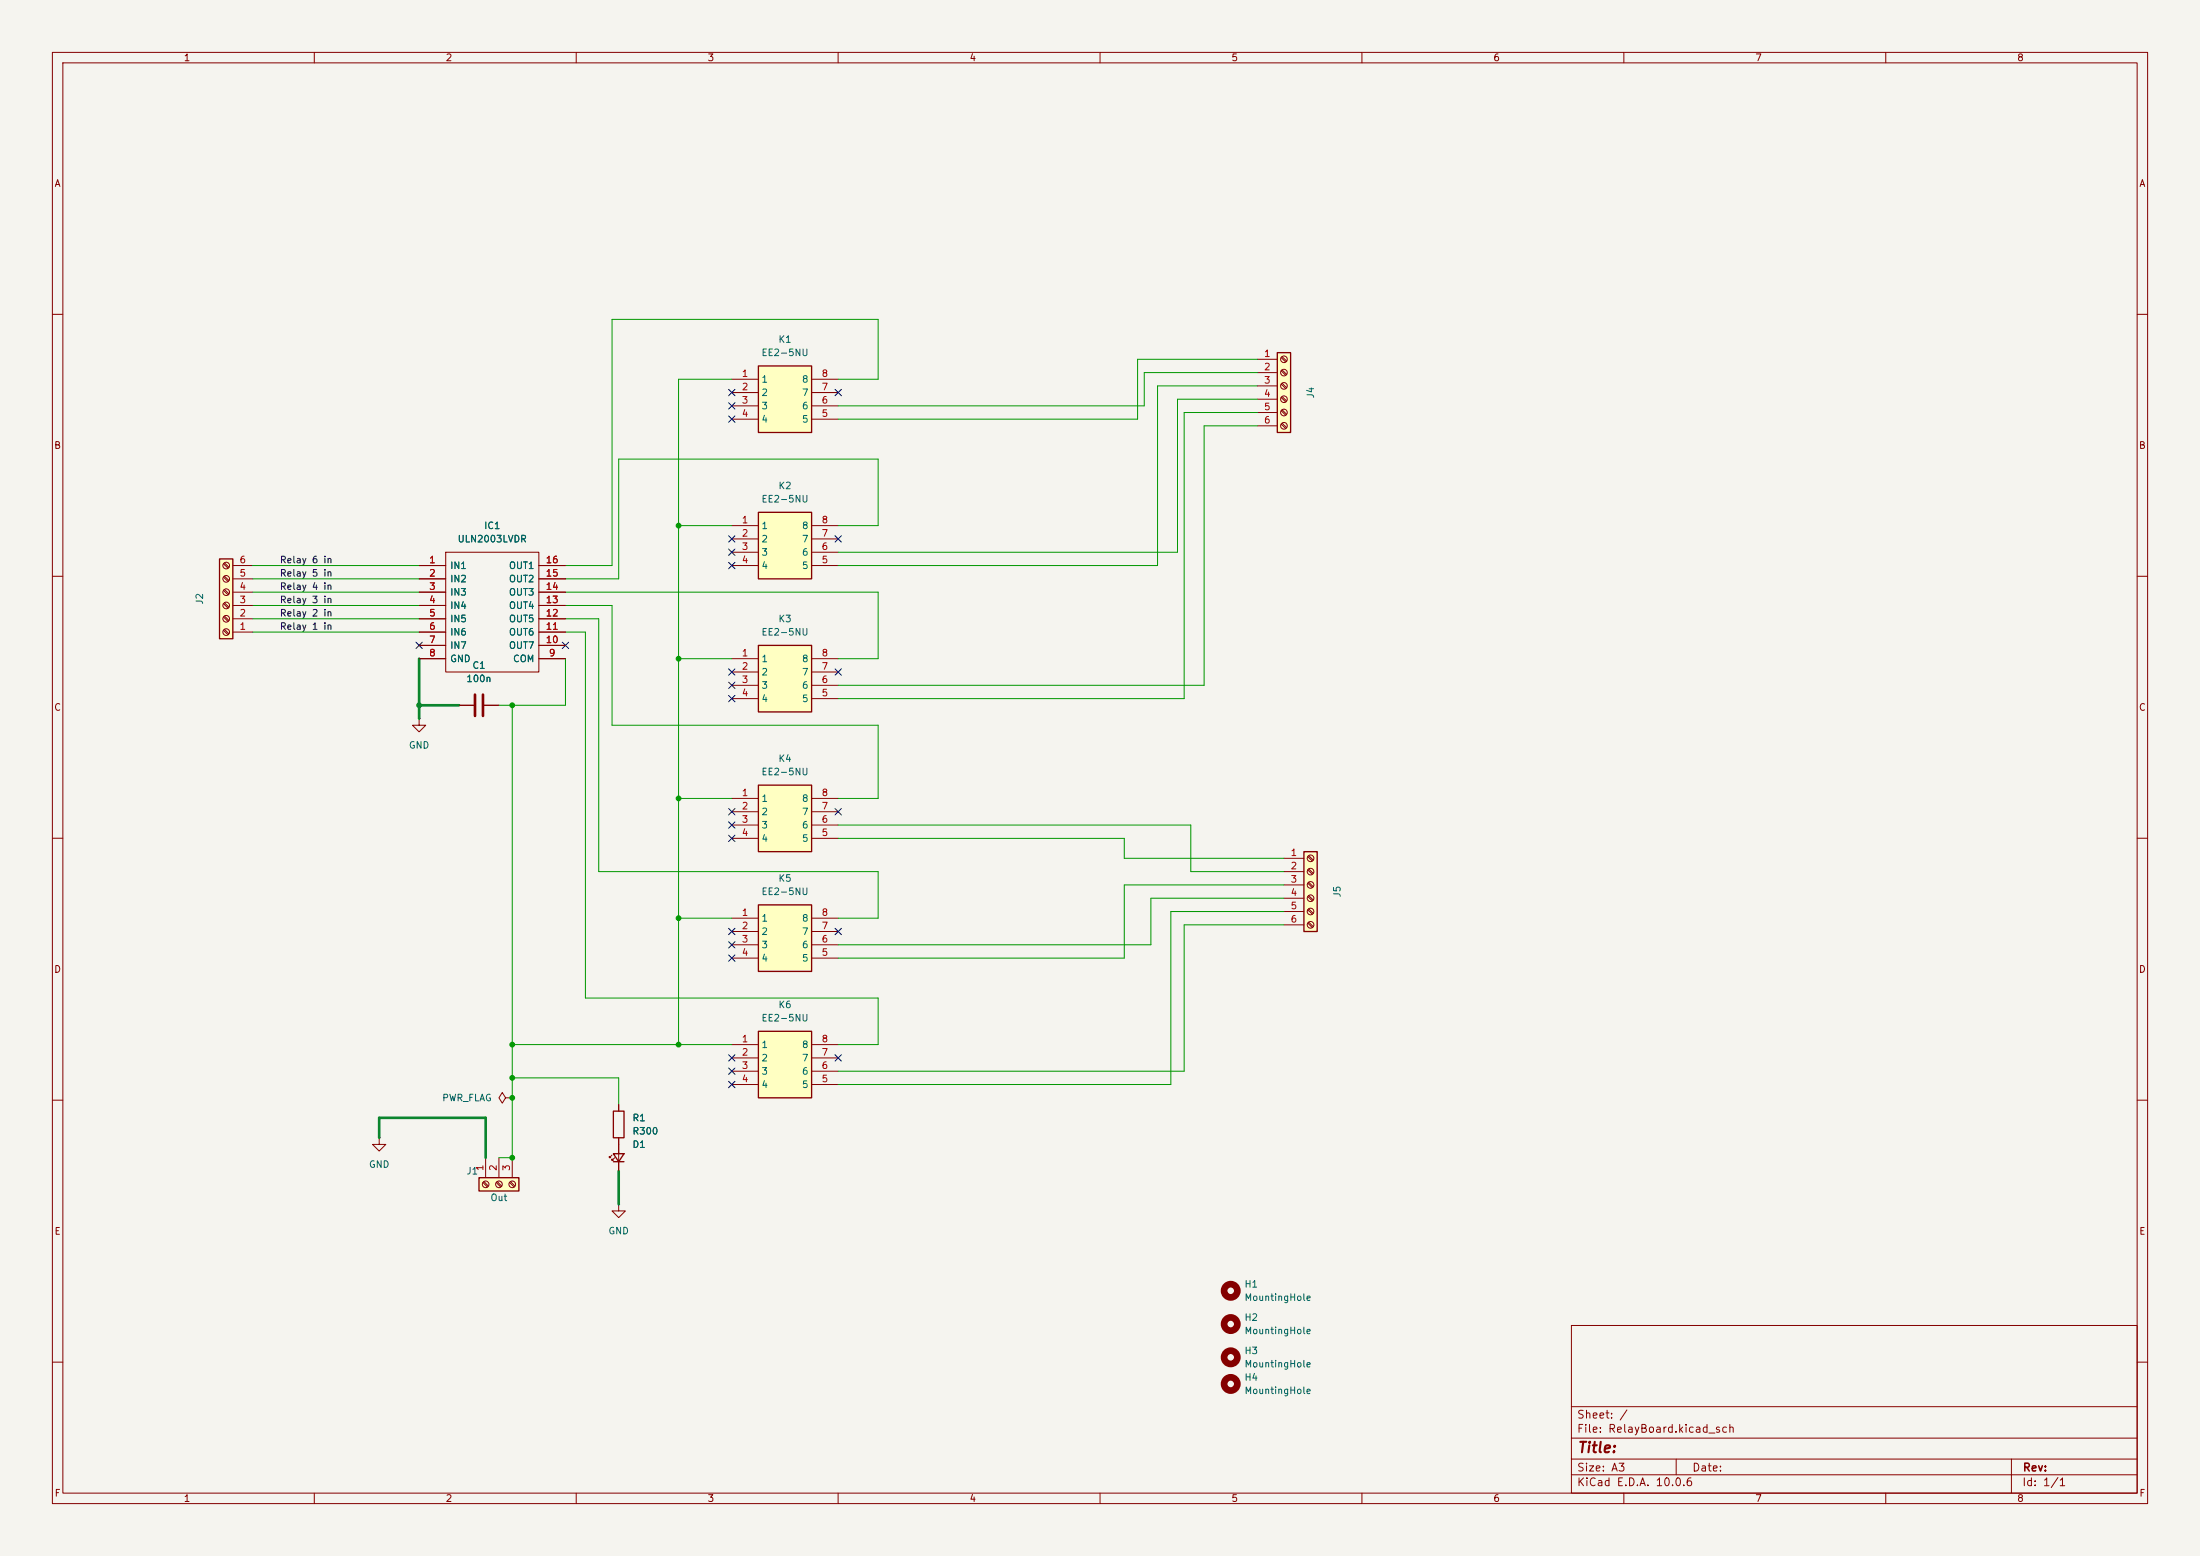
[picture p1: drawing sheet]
<svg xmlns="http://www.w3.org/2000/svg" width="420mm" height="297mm" viewBox="0 0 420 297" stroke-linecap="round" stroke-linejoin="round" font-family="sans-serif">
<path d="M0 0h420v297h-420z" fill="#f5f4ef" stroke="#f5f4ef" stroke-width=".19"/>
<g fill="none" stroke="#840000" stroke-width=".19">
<path d="M10 10h400v277h-400zM12 12h396v273h-396zM60 10v2M110 10v2M160 10v2M210 10v2M260 10v2M310 10v2M360 10v2M10 60h2M408 60h2M10 110h2"/>
<path d="M408 110h2M10 160h2M408 160h2M10 210h2M408 210h2M300 253h108v32h-108zM10 260h2M300 278.5h108M300 274.5h108M300 268.5h108M320 278.5v3M384 278.5v6.5"/>
<path d="M408 260h2M60 285v2M110 285v2M160 285v2M210 285v2M260 285v2M300 281.5h108M310 285v2M360 285v2"/>
</g>
<path d="M91.4 224.8h7.7v2.5h-7.7z" fill="#ffffc2"/>
<path d="M91.4 224.8h7.7v2.5h-7.7z" fill="none" stroke="#840000" stroke-width=".25"/>
<g fill="none" stroke="#840000" stroke-width=".19">
<path d="M92.2 225.7l.8 .9M92.4 225.5l.8 .9M92.7 221v3.8M94.7 225.7l.9 .9M94.9 225.5l.9 .9M95.2 221v3.8M97.3 225.7l.8 .9M97.5 225.5l.8 .9M97.8 221v3.8"/>
<circle cx="92.7" cy="226.1" r=".63"/>
<circle cx="95.2" cy="226.1" r=".63"/>
<circle cx="97.8" cy="226.1" r=".63"/>
</g>
<path d="M144.8 69.9h10.1v12.7h-10.1z" fill="#ffffc2"/>
<path d="M144.8 69.9h10.1v12.7h-10.1z" fill="none" stroke="#840000" stroke-width=".25"/>
<path d="M139.7 72.4h5.1M139.7 74.9h5.1M139.7 77.5h5.1M154.9 72.4h5.1M154.9 74.9h5.1M154.9 77.5h5.1M139.7 80h5.1M154.9 80h5.1" fill="none" stroke="#840000" stroke-width=".19"/>
<path d="M144.8 97.8h10.1v12.7h-10.1z" fill="#ffffc2"/>
<path d="M144.8 97.8h10.1v12.7h-10.1z" fill="none" stroke="#840000" stroke-width=".25"/>
<path d="M139.7 100.3h5.1M139.7 102.9h5.1M139.7 105.4h5.1M139.7 108h5.1M154.9 100.3h5.1M154.9 102.9h5.1M154.9 105.4h5.1M154.9 108h5.1" fill="none" stroke="#840000" stroke-width=".19"/>
<path d="M248.9 162.6h2.6v15.2h-2.6z" fill="#ffffc2"/>
<path d="M248.9 162.6h2.6v15.2h-2.6z" fill="none" stroke="#840000" stroke-width=".25"/>
<g fill="none" stroke="#840000" stroke-width=".19">
<path d="M80 137.2v1.2h1.3l-1.3 1.3-1.3-1.3h1.3M80 137.2h.1M87.6 134.6h2.8M92.5 134.6h2.7M245.1 163.8h3.8M245.1 166.4h3.8M245.1 168.9h3.8M245.1 171.5h3.8M245.1 174h3.8M245.1 176.5h3.8M249.7 163.5l.8 .8M249.7 166l.8 .9"/>
<path d="M249.7 168.6l.8 .8M249.7 171.1l.8 .9M249.7 173.7l.8 .8M249.7 176.2l.8 .8M249.8 163.3l.9 .9M249.8 165.9l.9 .8M249.8 168.4l.9 .8M249.8 170.9l.9 .9M249.8 173.5l.9 .8M249.8 176l.9 .9"/>
<circle cx="250.2" cy="163.8" r=".63"/>
<circle cx="250.2" cy="176.5" r=".63"/>
<circle cx="250.2" cy="166.4" r=".63"/>
<circle cx="250.2" cy="171.4" r=".63"/>
<circle cx="250.2" cy="168.9" r=".63"/>
<circle cx="250.2" cy="174" r=".63"/>
</g>
<circle cx="234.9" cy="246.4" r="1.27" fill="none" stroke="#840000" stroke-width="1.3"/>
<path d="M90.7 132.6v4.1M92.2 132.6v4.1" fill="none" stroke="#840000" stroke-width=".51"/>
<path d="M144.8 196.9h10.1v12.7h-10.1z" fill="#ffffc2"/>
<path d="M144.8 196.9h10.1v12.7h-10.1z" fill="none" stroke="#840000" stroke-width=".25"/>
<g fill="none" stroke="#840000" stroke-width=".19">
<path d="M80 108h5.1M80 110.5h5.1M80 113h5.1M80 115.6h5.1M80 118.1h5.1M85.1 105.4h17.8v22.9h-17.8zM102.9 108h5M102.9 110.5h5M102.9 113h5M102.9 115.6h5M102.9 118.1h5M80 120.7h5.1"/>
<path d="M80 123.2h5.1M80 125.7h5.1M102.9 120.7h5M102.9 123.2h5M102.9 125.7h5M139.7 199.4h5.1M154.9 199.4h5.1M139.7 201.9h5.1M139.7 204.5h5.1M139.7 207h5.1M154.9 201.9h5.1M154.9 204.5h5.1"/>
<path d="M154.9 207h5.1"/>
</g>
<circle cx="234.9" cy="264.2" r="1.27" fill="none" stroke="#840000" stroke-width="1.3"/>
<path d="M144.8 123.2h10.1v12.7h-10.1z" fill="#ffffc2"/>
<path d="M144.8 123.2h10.1v12.7h-10.1z" fill="none" stroke="#840000" stroke-width=".25"/>
<path d="M139.7 125.7h5.1M139.7 128.3h5.1M139.7 130.8h5.1M139.7 133.4h5.1M154.9 125.7h5.1M154.9 128.3h5.1M154.9 130.8h5.1M154.9 133.4h5.1" fill="none" stroke="#840000" stroke-width=".19"/>
<path d="M144.8 149.9h10.1v12.7h-10.1z" fill="#ffffc2"/>
<path d="M144.8 149.9h10.1v12.7h-10.1z" fill="none" stroke="#840000" stroke-width=".25"/>
<path d="M139.7 152.4h5.1M139.7 154.9h5.1M139.7 157.5h5.1M154.9 152.4h5.1M154.9 154.9h5.1M154.9 157.5h5.1M139.7 160h5.1M154.9 160h5.1M96.5 209.6l-.6-1.1-.7 1.1 .7 1 .6-1h1.3M97.8 209.6h.1" fill="none" stroke="#840000" stroke-width=".19"/>
<path d="M144.8 172.7h10.1v12.7h-10.1z" fill="#ffffc2"/>
<path d="M144.8 172.7h10.1v12.7h-10.1z" fill="none" stroke="#840000" stroke-width=".25"/>
<path d="M139.7 175.3h5.1M139.7 177.8h5.1M154.9 175.3h5.1M154.9 177.8h5.1M139.7 180.3h5.1M139.7 182.9h5.1M154.9 180.3h5.1M154.9 182.9h5.1M72.4 217.2v1.2h1.3l-1.3 1.3-1.3-1.3h1.3M72.4 217.2h.1" fill="none" stroke="#840000" stroke-width=".19"/>
<path d="M41.9 106.7h2.5v15.2h-2.5z" fill="#ffffc2"/>
<path d="M41.9 106.7h2.5v15.2h-2.5z" fill="none" stroke="#840000" stroke-width=".25"/>
<g fill="none" stroke="#840000" stroke-width=".19">
<path d="M42.7 117.8l.8 .8M42.7 115.2l.8 .9M42.7 112.7l.8 .8M42.7 110.2l.8 .8M42.7 107.6l.8 .9M42.8 117.6l.9 .8M42.8 115.1l.9 .8M42.8 112.5l.9 .9M42.8 110l.9 .8M42.8 107.4l.9 .9M44.4 118.1h3.9M44.4 115.6h3.9"/>
<path d="M44.4 113h3.9M44.4 110.5h3.9M44.4 108h3.9M42.7 120.3l.8 .9M42.8 120.1l.9 .9M44.4 120.7h3.9"/>
<circle cx="43.2" cy="115.6" r=".63"/>
<circle cx="43.2" cy="107.9" r=".63"/>
<circle cx="43.2" cy="113" r=".63"/>
<circle cx="43.2" cy="118.1" r=".63"/>
<circle cx="43.2" cy="110.5" r=".63"/>
<circle cx="43.2" cy="120.6" r=".63"/>
</g>
<g fill="none" stroke="#840000" stroke-width="1.3">
<circle cx="234.9" cy="259.1" r="1.27"/>
<circle cx="234.9" cy="252.7" r="1.27"/>
</g>
<path d="M243.8 67.3h2.6v15.3h-2.6z" fill="#ffffc2"/>
<path d="M243.8 67.3h2.6v15.3h-2.6zM117.1 212.1h2v5.1h-2zM117.1 220.2h2l-1 1.5zM117.1 221.7h2" fill="none" stroke="#840000" stroke-width=".25"/>
<g fill="none" stroke="#840000" stroke-width=".19">
<path d="M240 68.6h3.8M240 71.1h3.8M240 73.7h3.8M240 76.2h3.8M240 78.7h3.8M244.6 68.2l.8 .9M244.6 70.8l.8 .8M244.6 73.3l.8 .9M244.6 75.9l.8 .8M244.6 78.4l.8 .8M244.8 68.1l.8 .8M244.8 70.6l.8 .9"/>
<path d="M244.8 73.2l.8 .8M244.8 75.7l.8 .8M244.8 78.2l.8 .9M240 81.3h3.8M244.6 80.9l.8 .9M244.8 80.8l.8 .8M80 108h5.1M80 110.5h5.1M80 113h5.1M80 115.6h5.1M80 118.1h5.1M102.9 108h5"/>
<path d="M102.9 110.5h5M102.9 113h5M102.9 115.6h5M102.9 118.1h5M80 120.7h5.1M80 123.2h5.1M80 125.7h5.1M87.6 134.6h2.8M92.5 134.6h2.7M102.9 120.7h5M102.9 123.2h5M102.9 125.7h5"/>
<path d="M118.1 210.8v1.3M118.1 217.2v6.3M116.8 220.5l-.5 .5v-.3v.3h.3M117.3 221l-.5 .5v-.3v.3h.3M118.1 229.9v1.2h1.3l-1.3 1.3-1.3-1.3h1.3M118.1 229.9h.1"/>
<circle cx="245.1" cy="68.6" r=".63"/>
<circle cx="245.1" cy="76.2" r=".63"/>
<circle cx="245.1" cy="71.1" r=".63"/>
<circle cx="245.1" cy="73.7" r=".63"/>
<circle cx="245.1" cy="78.7" r=".63"/>
<circle cx="245.1" cy="81.3" r=".63"/>
</g>
<g fill="none" stroke="#009600" stroke-width=".19">
<path d="M139.7 72.4h-10.2v127M160 72.4h7.6v-11.4h-50.8v47h-8.9M240 73.7h-19v34.3h-61M240 68.6h-22.8v11.4h-57.2M240 76.2h-15.2v29.2h-64.8M240 78.7h-13.9v54.7h-66.1M240 71.1h-21.6v6.4h-58.4M240 81.3h-10.1v49.5h-69.9M48.3 108h31.7M48.3 118.1h31.7M48.3 113h31.7M48.3 110.5h31.7"/>
<path d="M48.3 115.6h31.7M107.9 118.1h6.4v48.3h53.3v8.9h-7.6M107.9 113h59.7v12.7h-7.6M107.9 115.6h8.9v22.8h50.8v14h-7.6M129.5 100.3h10.2M160 100.3h7.6v-12.7h-49.5v22.9h-10.2M48.3 120.7h31.7M97.8 134.6v86.4h-2.6M107.9 120.7h3.9v69.8h55.8v8.9h-7.6M107.9 125.7v8.9h-12.7M129.5 125.7h10.2M129.5 152.4h10.2"/>
<path d="M160 157.5h67.3v8.9h17.8M129.5 175.3h10.2M160 160h54.6v3.8h30.5M245.1 171.5h-25.4v8.8h-59.7M245.1 168.9h-30.5v14h-54.6M245.1 174h-21.6v33h-63.5M245.1 176.5h-19v28h-66.1M97.8 199.4h41.9M97.8 205.7h20.3v5.1"/>
</g>
<path d="M80 134.6h7.6M80 125.7v11.5M72.4 217.2v-3.8h20.3v7.6M118.1 223.5v6.4" fill="none" stroke="#0a842d" stroke-width=".51"/>
<g fill="none" stroke="#000084" stroke-width=".19">
<path d="M139.1 79.4l1.2 1.2M139.1 74.3l1.2 1.2M139.1 76.9l1.2 1.2M140.3 79.4l-1.2 1.2M140.3 74.3l-1.2 1.2M140.3 76.9l-1.2 1.2M159.4 74.3l1.2 1.2M160.6 74.3l-1.2 1.2M139.1 107.3l1.2 1.3M139.1 104.8l1.2 1.2M139.1 102.3l1.2 1.2M140.3 107.3l-1.2 1.3"/>
<path d="M140.3 104.8l-1.2 1.2M140.3 102.3l-1.2 1.2M159.4 102.3l1.2 1.2M160.6 102.3l-1.2 1.2M79.4 122.6l1.2 1.2M80.6 122.6l-1.2 1.2M107.3 122.6l1.3 1.2M108.6 122.6l-1.3 1.2M139.1 127.7l1.2 1.2M139.1 132.7l1.2 1.3M139.1 130.2l1.2 1.2M140.3 127.7l-1.2 1.2"/>
<path d="M140.3 132.7l-1.2 1.3M140.3 130.2l-1.2 1.2M159.4 127.7l1.2 1.2M160.6 127.7l-1.2 1.2M139.1 154.3l1.2 1.2M139.1 156.9l1.2 1.2M139.1 159.4l1.2 1.2M140.3 154.3l-1.2 1.2M140.3 156.9l-1.2 1.2M140.3 159.4l-1.2 1.2M159.4 154.3l1.2 1.2M160.6 154.3l-1.2 1.2"/>
<path d="M139.1 177.2l1.2 1.2M139.1 179.7l1.2 1.2M140.3 177.2l-1.2 1.2M140.3 179.7l-1.2 1.2M159.4 177.2l1.2 1.2M160.6 177.2l-1.2 1.2M139.1 182.3l1.2 1.2M140.3 182.3l-1.2 1.2M139.1 206.4l1.2 1.2M139.1 203.9l1.2 1.2M139.1 201.3l1.2 1.2M140.3 206.4l-1.2 1.2"/>
<path d="M140.3 203.9l-1.2 1.2M140.3 201.3l-1.2 1.2M159.4 201.3l1.2 1.2M160.6 201.3l-1.2 1.2"/>
</g>
<g fill="#009600" stroke="#009600" stroke-width=".19">
<circle cx="97.8" cy="199.4" r=".46"/>
<circle cx="97.8" cy="205.7" r=".46"/>
<circle cx="129.5" cy="199.4" r=".46"/>
<circle cx="129.5" cy="175.3" r=".46"/>
<circle cx="97.8" cy="221" r=".46"/>
<circle cx="97.8" cy="209.6" r=".46"/>
<circle cx="129.5" cy="100.3" r=".46"/>
<circle cx="129.5" cy="152.4" r=".46"/>
<circle cx="129.5" cy="125.7" r=".46"/>
<circle cx="97.8" cy="134.6" r=".46"/>
</g>
<circle cx="80" cy="134.6" r=".46" fill="#0a842d" stroke="#0a842d" stroke-width=".19"/>
<text font-size="2" fill="#840000" x="301" y="277.8">Title:</text>
<g font-size="1.5" fill="#840000">
<text x="300.9" y="273.8">File: RelayBoard.kicad_sch</text>
<text x="300.9" y="271.1">Sheet: /</text>
<text x="300.9" y="281.2">Size: A3</text>
<text x="322.9" y="281.2">Date:</text>
<text x="386" y="281.2">Rev:</text>
<text x="300.9" y="284">KiCad E.D.A. 10.0.6</text>
<text x="385.9" y="284">Id: 1/1</text>
</g>
<g font-size="1.3" fill="#840000">
<text x="35" y="12">1</text>
<text x="85" y="12">2</text>
<text x="135" y="12">3</text>
<text x="185" y="12">4</text>
<text x="235" y="12">5</text>
<text x="285" y="12">6</text>
<text x="335" y="12">7</text>
<text x="385" y="12">8</text>
<text x="10.3" y="36">A</text>
<text x="408.3" y="36">A</text>
<text x="10.2" y="86">B</text>
<text x="408.2" y="86">B</text>
<text x="10.2" y="136">C</text>
<text x="408.2" y="136">C</text>
<text x="10.2" y="186">D</text>
<text x="408.2" y="186">D</text>
<text x="10.3" y="236">E</text>
<text x="408.3" y="236">E</text>
<text x="10.3" y="286">F</text>
<text x="35" y="287">1</text>
<text x="85" y="287">2</text>
<text x="135" y="287">3</text>
<text x="185" y="287">4</text>
<text x="235" y="287">5</text>
<text x="285" y="287">6</text>
<text x="335" y="287">7</text>
<text x="385" y="287">8</text>
<text x="408.3" y="286">F</text>
</g>
<g font-size="1.3" fill="#006464">
<text x="148.5" y="65.7">K1</text>
<text x="145.3" y="68.3">EE2-5NU</text>
<text x="145.3" y="73.4">1</text>
<text x="145.3" y="75.9">2</text>
<text x="153" y="75.9">7</text>
<text x="153" y="73.4">8</text>
<text x="251.2" y="76.1" transform="rotate(-90 251.2 76.1)">J4</text>
<text x="145.3" y="78.4">3</text>
<text x="145.3" y="81">4</text>
<text x="153" y="81">5</text>
<text x="153" y="78.4">6</text>
<text x="148.5" y="93.7">K2</text>
<text x="92.3" y="101.3">IC1</text>
<text x="145.3" y="96.2">EE2-5NU</text>
<text x="145.3" y="101.3">1</text>
<text x="153" y="101.3">8</text>
<text x="87.3" y="103.8">ULN2003LVDR</text>
<text x="145.3" y="103.8">2</text>
<text x="145.3" y="106.4">3</text>
<text x="153" y="106.4">6</text>
<text x="153" y="103.8">7</text>
<text x="85.8" y="108.9">IN1</text>
<text x="85.8" y="111.5">IN2</text>
<text x="85.8" y="114">IN3</text>
<text x="97" y="114">OUT3</text>
<text x="97" y="111.5">OUT2</text>
<text x="97" y="108.9">OUT1</text>
<text x="145.3" y="108.9">4</text>
<text x="153" y="108.9">5</text>
<text x="39.1" y="115.5" transform="rotate(-90 39.1 115.5)">J2</text>
<text x="85.8" y="116.5">IN4</text>
<text x="85.8" y="119.1">IN5</text>
<text x="97" y="119.1">OUT5</text>
<text x="97" y="116.5">OUT4</text>
<text x="148.5" y="119.1">K3</text>
<text x="85.8" y="121.6">IN6</text>
<text x="85.8" y="124.2">IN7</text>
<text x="97" y="124.2">OUT7</text>
<text x="97" y="121.6">OUT6</text>
<text x="145.3" y="121.6">EE2-5NU</text>
<text x="85.8" y="126.7">GND</text>
<text x="88.9" y="130.5">100n</text>
<text x="90.1" y="128">C1</text>
<text x="97.8" y="126.7">COM</text>
<text x="145.3" y="126.7">1</text>
<text x="145.3" y="129.2">2</text>
<text x="145.3" y="131.8">3</text>
<text x="153" y="131.8">6</text>
<text x="153" y="129.2">7</text>
<text x="153" y="126.7">8</text>
<text x="145.3" y="134.3">4</text>
<text x="153" y="134.3">5</text>
<text x="77.9" y="143.2">GND</text>
<text x="145.3" y="148.3">EE2-5NU</text>
<text x="148.5" y="145.7">K4</text>
<text x="145.3" y="153.4">1</text>
<text x="145.3" y="155.9">2</text>
<text x="153" y="155.9">7</text>
<text x="153" y="153.4">8</text>
<text x="145.3" y="158.4">3</text>
<text x="145.3" y="161">4</text>
<text x="153" y="161">5</text>
<text x="153" y="158.4">6</text>
<text x="145.3" y="171.1">EE2-5NU</text>
<text x="148.5" y="168.6">K5</text>
<text x="256.2" y="171.4" transform="rotate(-90 256.2 171.4)">J5</text>
<text x="145.3" y="176.2">1</text>
<text x="145.3" y="178.8">2</text>
<text x="153" y="178.8">7</text>
<text x="153" y="176.2">8</text>
<text x="145.3" y="181.3">3</text>
<text x="145.3" y="183.8">4</text>
<text x="153" y="183.8">5</text>
<text x="153" y="181.3">6</text>
<text x="145.3" y="195.3">EE2-5NU</text>
<text x="148.5" y="192.7">K6</text>
<text x="145.3" y="200.4">1</text>
<text x="145.3" y="202.9">2</text>
<text x="153" y="202.9">7</text>
<text x="153" y="200.4">8</text>
<text x="145.3" y="205.4">3</text>
<text x="145.3" y="208">4</text>
<text x="153" y="208">5</text>
<text x="153" y="205.4">6</text>
<text x="84.3" y="210.5">PWR_FLAG</text>
<text x="120.6" y="214.3">R1</text>
<text x="120.6" y="219.4">D1</text>
<text x="120.6" y="216.9">R300</text>
<text x="70.3" y="223.2">GND</text>
<text x="89" y="224.5">J1</text>
<text x="93.5" y="229.6">Out</text>
<text x="116" y="235.9">GND</text>
<text x="237.5" y="246.1">H1</text>
<text x="237.5" y="248.6">MountingHole</text>
<text x="237.5" y="252.4">H2</text>
<text x="237.5" y="255">MountingHole</text>
<text x="237.5" y="263.9">H4</text>
<text x="237.5" y="258.8">H3</text>
<text x="237.5" y="261.3">MountingHole</text>
<text x="237.5" y="266.4">MountingHole</text>
</g>
<g font-size="1.3" fill="#a90000">
<text x="241.2" y="68.4">1</text>
<text x="241.2" y="71">2</text>
<text x="141.5" y="72.3">1</text>
<text x="141.5" y="74.8">2</text>
<text x="141.5" y="77.3">3</text>
<text x="156.7" y="77.3">6</text>
<text x="156.7" y="74.8">7</text>
<text x="156.7" y="72.3">8</text>
<text x="241.2" y="73.5">3</text>
<text x="241.2" y="76.1">4</text>
<text x="141.5" y="79.9">4</text>
<text x="156.7" y="79.9">5</text>
<text x="241.2" y="78.6">5</text>
<text x="241.2" y="81.1">6</text>
<text x="141.5" y="100.2">1</text>
<text x="156.7" y="100.2">8</text>
<text x="45.6" y="107.8">6</text>
<text x="81.8" y="107.8">1</text>
<text x="104.1" y="107.8">16</text>
<text x="141.5" y="102.7">2</text>
<text x="141.5" y="105.3">3</text>
<text x="141.5" y="107.8">4</text>
<text x="156.7" y="107.8">5</text>
<text x="156.7" y="105.3">6</text>
<text x="156.7" y="102.7">7</text>
<text x="45.6" y="112.9">4</text>
<text x="45.6" y="110.4">5</text>
<text x="81.8" y="110.4">2</text>
<text x="81.8" y="112.9">3</text>
<text x="104.1" y="112.9">14</text>
<text x="104.1" y="110.4">15</text>
<text x="45.6" y="118">2</text>
<text x="45.6" y="115.4">3</text>
<text x="81.8" y="115.4">4</text>
<text x="81.8" y="118">5</text>
<text x="104.1" y="118">12</text>
<text x="104.1" y="115.4">13</text>
<text x="45.6" y="120.5">1</text>
<text x="81.8" y="120.5">6</text>
<text x="81.8" y="123.1">7</text>
<text x="81.8" y="125.6">8</text>
<text x="104.1" y="123.1">10</text>
<text x="104.1" y="120.5">11</text>
<text x="104.7" y="125.6">9</text>
<text x="141.5" y="125.6">1</text>
<text x="156.7" y="125.6">8</text>
<text x="141.5" y="128.1">2</text>
<text x="141.5" y="130.7">3</text>
<text x="156.7" y="130.7">6</text>
<text x="156.7" y="128.1">7</text>
<text x="141.5" y="133.2">4</text>
<text x="156.7" y="133.2">5</text>
<text x="141.5" y="152.3">1</text>
<text x="141.5" y="154.8">2</text>
<text x="156.7" y="154.8">7</text>
<text x="156.7" y="152.3">8</text>
<text x="141.5" y="157.3">3</text>
<text x="141.5" y="159.9">4</text>
<text x="156.7" y="159.9">5</text>
<text x="156.7" y="157.3">6</text>
<text x="246.3" y="163.7">1</text>
<text x="246.3" y="166.2">2</text>
<text x="246.3" y="168.8">3</text>
<text x="246.3" y="171.3">4</text>
<text x="246.3" y="173.9">5</text>
<text x="141.5" y="175.1">1</text>
<text x="141.5" y="177.7">2</text>
<text x="156.7" y="177.7">7</text>
<text x="156.7" y="175.1">8</text>
<text x="246.3" y="176.4">6</text>
<text x="141.5" y="180.2">3</text>
<text x="141.5" y="182.7">4</text>
<text x="156.7" y="182.7">5</text>
<text x="156.7" y="180.2">6</text>
<text x="141.5" y="199.3">1</text>
<text x="141.5" y="201.8">2</text>
<text x="156.7" y="201.8">7</text>
<text x="156.7" y="199.3">8</text>
<text x="141.5" y="204.3">3</text>
<text x="141.5" y="206.9">4</text>
<text x="156.7" y="206.9">5</text>
<text x="156.7" y="204.3">6</text>
<text x="92.6" y="223.6" transform="rotate(-90 92.6 223.6)">1</text>
<text x="95.1" y="223.6" transform="rotate(-90 95.1 223.6)">2</text>
<text x="97.7" y="223.6" transform="rotate(-90 97.7 223.6)">3</text>
</g>
<g font-size="1.3" fill="#0f0f0f">
<text x="53.3" y="107.8">Relay 6 in</text>
<text x="53.3" y="112.9">Relay 4 in</text>
<text x="53.3" y="110.4">Relay 5 in</text>
<text x="53.3" y="115.4">Relay 3 in</text>
<text x="53.3" y="118">Relay 2 in</text>
<text x="53.3" y="120.5">Relay 1 in</text>
</g>
</svg>
